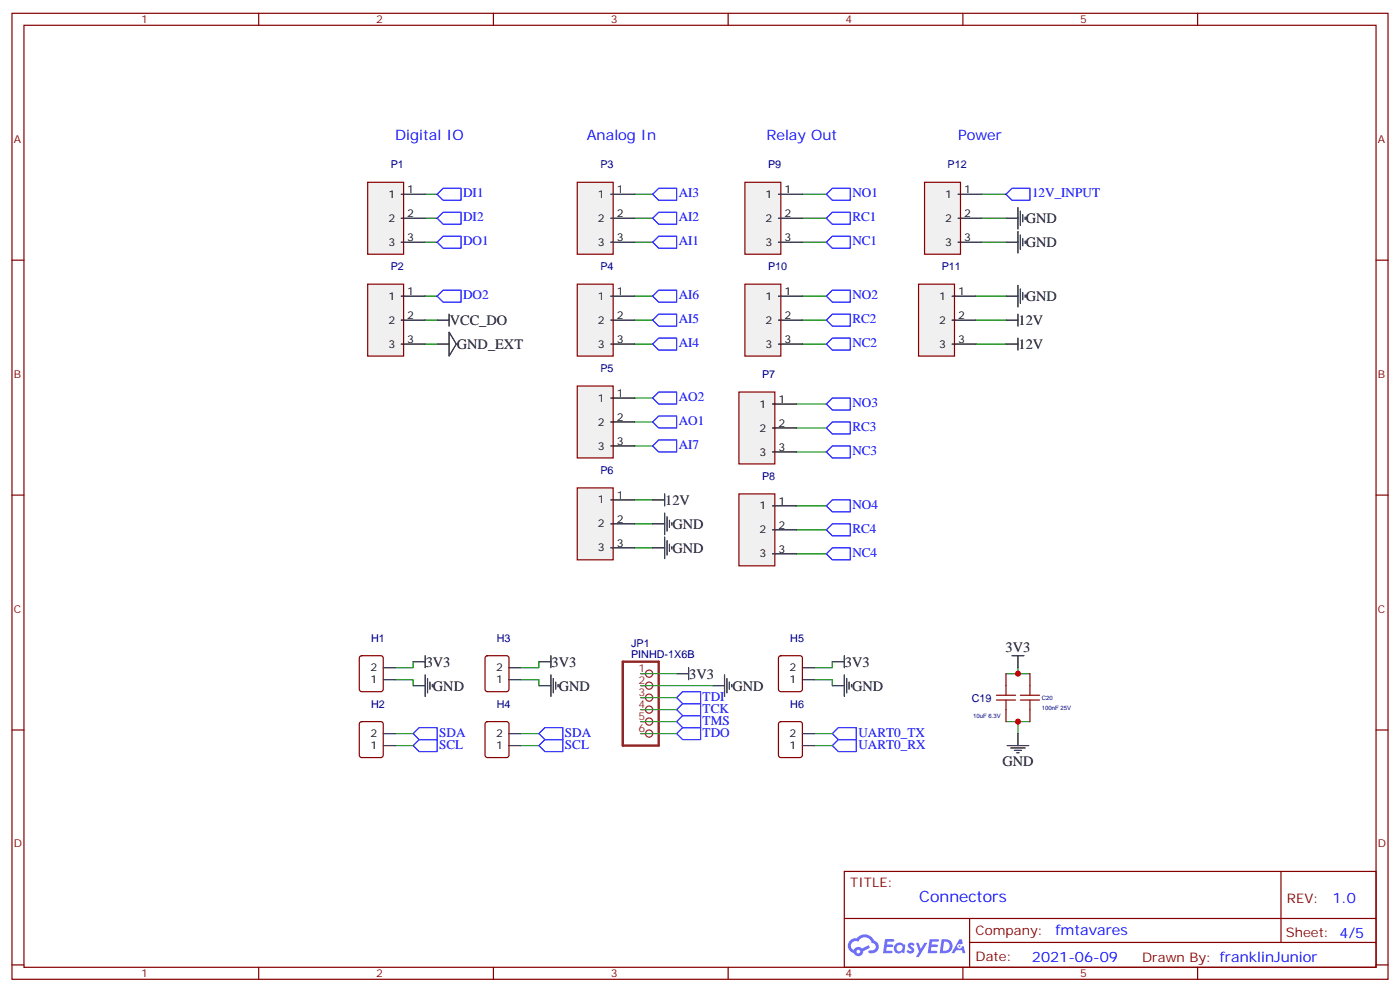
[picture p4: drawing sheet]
<svg xmlns="http://www.w3.org/2000/svg" width="412mm" height="292mm" viewBox="0 0 412 292" stroke-linecap="round" stroke-linejoin="round" font-family="sans-serif">
<g fill="none" stroke="#870000" stroke-width=".35">
<path d="M3.5 3.9h405.4v284.4h-405.4zM7.1 7.4h398.2v277.3h-398.2zM76.2 3.9v3.5M145.3 3.9v3.5M214.5 3.9v3.5M283.6 3.9v3.5M352.8 3.9v3.5M3.5 76.6h3.6M405.3 76.6h3.6M3.5 145.7h3.6M405.3 145.7h3.6M3.5 214.9h3.6"/>
<path d="M405.3 214.9h3.6M248.7 256.5h156.6v28.2h-156.6zM377.3 256.5v20.9M248.7 270.4h156.5M285.6 277.4h119.6M285.6 270.4v14.1M3.5 284h3.6M76.2 284.7v3.6M145.3 284.7v3.6M214.5 284.7v3.6M283.6 284.7v3.6M352.8 284.7v3.6"/>
<path d="M405.3 284h3.6"/>
</g>
<g fill="#5487ff">
<path d="M267.7 277.7a1.22 1.22 0 0 1 1.7 .2l-.4 .6a.47 .47 0 0 0-.3-.4 .47 .47 0 0 0-.5 .2l.1 .2a1.14 1.14 0 0 1 .8 1.8 1.14 1.14 0 0 1-1.9 0l-.2-.2 .5-.6 .7 .5a.29 .29 0 0 0 .3-.3 .29 .29 0 0 0-.2-.3 1.04 1.04 0 0 1-.6-1.7z"/>
<path d="M260.7 276.4h2.4l.3 .2-.2 .5-1.8 .1-.1 .8h1.5l.3 .4-.3 .4h-1.6l-.2 1.1h1.7l.2 .3-.2 .3-2.6 .1z"/>
<path d="M273.8 276.4h2.4l.3 .2-.1 .5-1.8 .1-.2 .8h1.6l.3 .4-.4 .4h-1.6l-.1 1.1h1.7l.2 .3-.2 .3-2.6 .1z"/>
<path d="M282.6 276.4h.7l.3 1.3-.6 .3a.69 .69 0 0 0-1 .3 .69 .69 0 0 0 .4 .9 .69 .69 0 0 0 .9-.6l.5-.2 .6 2.2h-.8l-.2-.9h-1.8l-.5 .9h-.8z"/>
<path d="M269.8 277.5h.8l.6 1.8 1.1-1.8h.9l-2.6 4.2h-.8l.9-1.5z"/>
<path d="M277.4 276.4l-.6 4.2h1.3a2.11 2.11 0 0 0 2.5-2.1 2.11 2.11 0 0 0-2.5-2.1zM278.1 277.2a1.39 1.39 0 0 1 1.7 1.4 1.39 1.39 0 0 1-1.8 1.3h-.3z"/>
<path d="M263.7 278.1a1.54 1.54 0 0 0-.1 2.1 1.54 1.54 0 0 0 2.2 .1l.6 .3 .3-2.3-.2-.3h-.4a1.49 1.49 0 0 0-2.4 .1zM264 279.1a.94 .94 0 0 1 1.8 0 .94 .94 0 0 1-1.8 0z"/>
<path d="M250.4 276.8a2.18 2.18 0 0 0 1.1 3.7 1.44 1.44 0 0 0 1.6 .9 1.44 1.44 0 0 0 1.2-1.4l2-1-.5-.8-1.9 1a1.47 1.47 0 0 0-2.4 .4 1.39 1.39 0 0 1-.7-1.9 1.39 1.39 0 0 1 2-.5 2.12 2.12 0 0 1 2.2-1.3 2.12 2.12 0 0 1 1.9 1.7 1.14 1.14 0 0 1 1.1 1.4 1.14 1.14 0 0 1-1.7 .7 .43 .43 0 0 0-.5 .4 .43 .43 0 0 0 .4 .5 1.98 1.98 0 0 0 2.5-1.2 1.98 1.98 0 0 0-1.2-2.6 3.1 3.1 0 0 0-5.3-.6l-.9 .1zM252.3 280.1a.55 .55 0 0 1 1.1 0 .55 .55 0 0 1-1.1 0z"/>
<circle cx="282.6" cy="278.5" r=".26"/>
</g>
<g fill="none" stroke="#008700" stroke-width=".35">
<path d="M187 57.2h5.3M236.4 57.2h7M289.3 57.2h7M187 71.3h5.3M236.4 71.3h7M289.3 71.3h7M289.3 64.2h7M187 87.2h5.3M236.4 87.2h7M287.5 87.2h8.8M287.5 94.2h8.8M187 117.2h5.3"/>
<path d="M187 101.3h5.3M234.6 118.9h8.8M236.4 101.3h7M287.5 101.3h8.8M187 131.3h5.3M234.6 133h8.8M234.6 148.9h8.8M234.6 163h8.8M121.7 194.8v1.7h-5.3M158.7 194.8v1.7h-5.2M245.2 194.8v1.7h-5.3M296.3 198.3h7.1"/>
<path d="M299.9 196.5v1.8M116.4 200.1h5.3v1.7M116.4 219.5h5.3M116.4 215.9h5.3M153.5 200.1h5.2v1.7M153.5 219.5h5.2M153.5 215.9h5.2M239.9 200.1h5.3v1.7M239.9 219.5h5.3M239.9 215.9h5.3M296.3 212.4h7.1M299.9 212.4v3.5"/>
</g>
<g fill="none" stroke="#000" stroke-width=".35">
<path d="M296.3 71.3h3.6M296.3 64.2h3.6M299.9 61.1v6.3M299.9 68.1v6.4M300.6 62.1v4.3M300.6 69.2v4.2M301.3 63.2v2.1M301.3 70.2v2.2M302 63.9v.7M302 70.9v.7M296.3 94.2h3.6M296.3 87.2h3.6"/>
<path d="M299.9 84v6.3M299.9 92.5v3.5M299.9 99.5v3.5M300.6 85.1v4.2M301.3 86.1v2.1M302 86.8v.7M296.3 101.3h3.6M112.9 196.5h3.5M121.7 194.8h3.5M125.2 193v3.5M125.2 198.6v6.4M125.9 199.7v4.2"/>
<path d="M149.9 196.5h3.6M158.7 194.8h3.6M162.3 193v3.5M162.3 198.6v6.4M163 199.7v4.2M199.3 198.3h3.5M202.8 196.5v3.6M213.4 198.6v6.4M214.1 199.7v4.2M236.4 196.5h3.5M245.2 194.8h3.5M248.7 193v3.5"/>
<path d="M248.7 198.6v6.4M249.4 199.7v4.2M298.1 193h3.5M299.9 193v3.5M112.9 219.5h3.5M112.9 215.9h3.5M112.9 200.1h3.5M121.7 201.8h3.5M126.6 200.8v2.1M127.4 201.5v.7M149.9 219.5h3.6M149.9 215.9h3.6"/>
<path d="M149.9 200.1h3.6M158.7 201.8h3.6M163.7 200.8v2.1M164.4 201.5v.7M209.9 201.8h3.5M214.8 200.8v2.1M215.5 201.5v.7M236.4 219.5h3.5M236.4 215.9h3.5M236.4 200.1h3.5M245.2 201.8h3.5M250.1 200.8v2.1"/>
<path d="M250.8 201.5v.7M296.7 219.5h6.3M299.9 215.9v3.6M297.7 220.2h4.3M298.8 220.9h2.1M299.5 221.6h.7"/>
</g>
<path d="M293.5 206.1h5.7M293.5 204.6h5.7M296.3 201.8v2.8M296.3 206.1v2.8M300.6 206.1h5.6M300.6 204.6h5.6M303.4 201.8v2.8M303.4 206.1v2.8" fill="none" stroke="#a10000" stroke-width=".35"/>
<path d="M106.1 193.2l.4-.2h5.7l.6 .4 .1 9.5-.5 .6-5.9 .1-.6-.5-.1-9.4zM143.1 193.2l.5-.2h5.6l.7 .4v9.5l-.4 .6-5.9 .1-.7-.5v-9.4zM229.5 193.2l.5-.2h5.7l.6 .4 .1 9.5-.5 .6-5.9 .1-.6-.5-.1-9.4zM296.3 198.3v3.5M303.4 198.3v3.5M106.1 212.6l.4-.2h5.7l.6 .4 .1 9.5-.5 .6-5.9 .1-.6-.5-.1-9.4zM143.1 212.6l.5-.2h5.6l.7 .4v9.5l-.4 .6-5.9 .1-.7-.5v-9.4zM229.5 212.6l.5-.2h5.7l.6 .4 .1 9.5-.5 .6-5.9 .1-.6-.5-.1-9.4zM296.3 208.9v3.5M303.4 208.9v3.5" fill="none" stroke="#870000" stroke-width=".35"/>
<path d="M296.3 57.2l1.8-1.8h5.3v3.5h-5.3zM121.7 219.5l1.8-1.8h5.3v3.5h-5.3zM121.7 215.9l1.8-1.7h5.3v3.5h-5.3zM158.7 215.9l1.8-1.7h5.3v3.5h-5.3zM158.7 219.5l1.8-1.8h5.3v3.5h-5.3zM199.3 215.9l1.8-1.7h5.3v3.5h-5.3zM199.3 212.4l1.8-1.8h5.3v3.6h-5.3zM199.3 208.9l1.8-1.8h5.3v3.5h-5.3zM199.3 205.4l1.8-1.8h5.3v3.5h-5.3zM245.2 219.5l1.7-1.8h5.3v3.5h-5.3zM245.2 215.9l1.7-1.7h5.3v3.5h-5.3z" fill="none" stroke="#00f" stroke-width=".35"/>
<path d="M270.6 83.6h10.6v21.2h-10.6z" fill="#f0f0f0" stroke="#870000" stroke-width=".35"/>
<path d="M280.5 87.2h7M280.5 94.2h7M280.5 101.3h7" fill="none" stroke="#000" stroke-width=".35"/>
<path d="M272.3 53.7h10.6v21.1h-10.6z" fill="#f0f0f0" stroke="#870000" stroke-width=".35"/>
<path d="M282.2 57.2h7.1M282.2 64.2h7.1M282.2 71.3h7.1" fill="none" stroke="#000" stroke-width=".35"/>
<path d="M236.4 64.2h7M236.4 94.2h7M234.6 126h8.8M234.6 156h8.8" fill="none" stroke="#008700" stroke-width=".35"/>
<path d="M243.4 57.2l1.8-1.8h5.3v3.5h-5.3zM243.4 64.2l1.8-1.7h5.3v3.5h-5.3zM243.4 71.3l1.8-1.8h5.3v3.6h-5.3zM243.4 87.2l1.8-1.8h5.3v3.5h-5.3zM243.4 94.2l1.8-1.7h5.3v3.5h-5.3zM243.4 118.9l1.8-1.7h5.3v3.5h-5.3zM243.4 101.3l1.8-1.8h5.3v3.5h-5.3zM243.4 126l1.8-1.8h5.3v3.5h-5.3zM243.4 133l1.8-1.7h5.3v3.5h-5.3zM243.4 148.9l1.8-1.8h5.3v3.6h-5.3zM243.4 156l1.8-1.8h5.3v3.5h-5.3zM243.4 163l1.8-1.7h5.3v3.5h-5.3z" fill="none" stroke="#00f" stroke-width=".35"/>
<path d="M217.7 145.4h10.5v21.1h-10.5z" fill="#f0f0f0" stroke="#870000" stroke-width=".35"/>
<path d="M227.5 148.9h7.1M227.5 156h7.1M227.5 163h7.1" fill="none" stroke="#000" stroke-width=".35"/>
<path d="M217.7 115.4h10.5v21.2h-10.5z" fill="#f0f0f0" stroke="#870000" stroke-width=".35"/>
<path d="M227.5 118.9h7.1M227.5 126h7.1M227.5 133h7.1" fill="none" stroke="#000" stroke-width=".35"/>
<path d="M219.4 83.6h10.6v21.2h-10.6z" fill="#f0f0f0" stroke="#870000" stroke-width=".35"/>
<path d="M229.3 87.2h7.1M229.3 94.2h7.1M229.3 101.3h7.1" fill="none" stroke="#000" stroke-width=".35"/>
<path d="M219.4 53.7h10.6v21.1h-10.6z" fill="#f0f0f0" stroke="#870000" stroke-width=".35"/>
<g fill="none" stroke="#000" stroke-width=".35">
<path d="M229.3 57.2h7.1M229.3 64.2h7.1M229.3 71.3h7.1M192.3 154.2h3.5M192.3 147.1h3.5M195.8 145.4v3.5M195.8 151v6.4M195.8 158.1v6.3M196.5 152.1v4.2M196.5 159.1v4.3M197.2 153.1v2.2M197.9 153.8v.8"/>
<path d="M192.3 161.3h3.5M197.2 160.2v2.1M197.9 160.9v.7"/>
</g>
<path d="M187 64.2h5.3M187 94.2h5.3M187 124.2h5.3M187 154.2h5.3M187 147.1h5.3M187 161.3h5.3" fill="none" stroke="#008700" stroke-width=".35"/>
<path d="M192.3 87.2l1.7-1.8h5.3v3.5h-5.3zM192.3 94.2l1.7-1.7h5.3v3.5h-5.3zM192.3 117.2l1.7-1.8h5.3v3.5h-5.3zM192.3 101.3l1.7-1.8h5.3v3.5h-5.3zM192.3 124.2l1.7-1.8h5.3v3.6h-5.3zM192.3 131.3l1.7-1.8h5.3v3.5h-5.3z" fill="none" stroke="#00f" stroke-width=".35"/>
<path d="M170 143.6h10.6v21.2h-10.6z" fill="#f0f0f0" stroke="#870000" stroke-width=".35"/>
<path d="M179.9 147.1h7.1M179.9 154.2h7.1M179.9 161.3h7.1" fill="none" stroke="#000" stroke-width=".35"/>
<path d="M170 113.6h10.6v21.2h-10.6z" fill="#f0f0f0" stroke="#870000" stroke-width=".35"/>
<path d="M179.9 117.2h7.1M179.9 124.2h7.1M179.9 131.3h7.1" fill="none" stroke="#000" stroke-width=".35"/>
<path d="M170 83.6h10.6v21.2h-10.6z" fill="#f0f0f0" stroke="#870000" stroke-width=".35"/>
<path d="M179.9 87.2h7.1M179.9 94.2h7.1M179.9 101.3h7.1" fill="none" stroke="#000" stroke-width=".35"/>
<path d="M192.3 57.2l1.7-1.8h5.3v3.5h-5.3zM192.3 64.2l1.7-1.7h5.3v3.5h-5.3zM192.3 71.3l1.7-1.8h5.3v3.6h-5.3z" fill="none" stroke="#00f" stroke-width=".35"/>
<path d="M170 53.7h10.6v21.1h-10.6z" fill="#f0f0f0" stroke="#870000" stroke-width=".35"/>
<path d="M179.9 57.2h7.1M179.9 64.2h7.1M179.9 71.3h7.1M128.8 94.2h3.5M132.3 97.8l2.1 3.5-2.1 3.5zM132.3 92.5v3.5M128.8 101.3h3.5" fill="none" stroke="#000" stroke-width=".35"/>
<path d="M125.2 57.2h3.6M125.2 71.3h3.6M125.2 64.2h3.6M125.2 94.2h3.6M125.2 87.2h3.6M125.2 101.3h3.6" fill="none" stroke="#008700" stroke-width=".35"/>
<path d="M128.8 57.2l1.7-1.8h5.3v3.5h-5.3zM128.8 71.3l1.7-1.8h5.3v3.6h-5.3zM128.8 64.2l1.7-1.7h5.3v3.5h-5.3zM128.8 87.2l1.7-1.8h5.3v3.5h-5.3z" fill="none" stroke="#00f" stroke-width=".35"/>
<path d="M108.3 83.6h10.6v21.2h-10.6z" fill="#f0f0f0" stroke="#870000" stroke-width=".35"/>
<path d="M118.2 87.2h7M118.2 94.2h7M118.2 101.3h7" fill="none" stroke="#000" stroke-width=".35"/>
<path d="M108.3 53.7h10.6v21.1h-10.6z" fill="#f0f0f0" stroke="#870000" stroke-width=".35"/>
<path d="M118.2 57.2h7M118.2 64.2h7M118.2 71.3h7" fill="none" stroke="#000" stroke-width=".35"/>
<path d="M183.4 194.8h10.6v24.7h-10.6z" fill="none" stroke="#8c2424" stroke-width=".71"/>
<g fill="none" stroke="#8c2424" stroke-width=".35">
<path d="M188.7 198.3h1.4M188.7 201.8h1.4M188.7 205.4h1.4M188.7 208.9h1.4M188.7 212.4h1.4M188.7 215.9h1.4"/>
<circle cx="191.2" cy="198.3" r="1.06"/>
<circle cx="191.2" cy="201.8" r="1.06"/>
<circle cx="191.2" cy="205.4" r="1.06"/>
<circle cx="191.2" cy="212.4" r="1.06"/>
<circle cx="191.2" cy="215.9" r="1.06"/>
<circle cx="191.2" cy="208.9" r="1.06"/>
</g>
<path d="M188.7 198.3h10.6M188.7 215.9h10.6M188.7 212.4h10.6M188.7 208.9h10.6M188.7 205.4h10.6M188.7 201.8h21.2" fill="none" stroke="#4aa64a" stroke-width=".35"/>
<g fill="#c00">
<circle cx="299.9" cy="212.4" r=".88"/>
<circle cx="299.9" cy="198.3" r=".88"/>
</g>
<text font-size="4.6" fill="#00f" x="270.8" y="265.5">Connectors</text>
<g font-size="4.2" fill="#00f">
<text x="116.4" y="41.3">Digital IO</text>
<text x="172.9" y="41.3">Analog In</text>
<text x="225.8" y="41.3">Relay Out</text>
<text x="282.2" y="41.3">Power</text>
<text x="392.5" y="265.8">1.0</text>
<text x="310.9" y="275.3">fmtavares</text>
<text x="304" y="283.1">2021-06-09</text>
</g>
<g font-size="4.2">
<text x="302.2" y="65.7">GND</text>
<text x="302.2" y="72.8">GND</text>
<text x="302.2" y="88.7">GND</text>
<text x="132.5" y="95.7">VCC_DO</text>
<text x="300" y="95.7">12V</text>
<text x="134.6" y="102.8">GND_EXT</text>
<text x="300" y="102.8">12V</text>
<text x="196" y="148.6">12V</text>
<text x="198.1" y="155.7">GND</text>
<text x="198.1" y="162.7">GND</text>
<text x="296.2" y="192">3V3</text>
<text x="125.4" y="196.3">3V3</text>
<text x="162.5" y="196.3">3V3</text>
<text x="248.9" y="196.3">3V3</text>
<text x="127.5" y="203.3">GND</text>
<text x="164.6" y="203.3">GND</text>
<text x="203" y="199.8">3V3</text>
<text x="215.7" y="203.3">GND</text>
<text x="251" y="203.3">GND</text>
<text x="295.3" y="225.5">GND</text>
</g>
<g font-size="3.9" fill="#00f">
<text x="136.4" y="58">DI1</text>
<text x="199.9" y="58">AI3</text>
<text x="251.1" y="58">NO1</text>
<text x="304" y="58">12V_INPUT</text>
<text x="136.4" y="65.1">DI2</text>
<text x="199.9" y="65.1">AI2</text>
<text x="251.1" y="65.1">RC1</text>
<text x="136.4" y="72.2">DO1</text>
<text x="199.9" y="72.2">AI1</text>
<text x="251.1" y="72.2">NC1</text>
<text x="136.4" y="88">DO2</text>
<text x="199.9" y="88">AI6</text>
<text x="251.1" y="88">NO2</text>
<text x="199.9" y="95.1">AI5</text>
<text x="251.1" y="95.1">RC2</text>
<text x="199.9" y="102.1">AI4</text>
<text x="251.1" y="102.1">NC2</text>
<text x="199.9" y="118">AO2</text>
<text x="251.1" y="119.8">NO3</text>
<text x="199.9" y="125.1">AO1</text>
<text x="251.1" y="126.8">RC3</text>
<text x="199.9" y="132.1">AI7</text>
<text x="251.1" y="133.9">NC3</text>
<text x="251.1" y="149.8">NO4</text>
<text x="251.1" y="156.8">RC4</text>
<text x="251.1" y="163.9">NC4</text>
<text x="207" y="209.7">TCK</text>
<text x="207" y="206.2">TDI</text>
<text x="207" y="213.3">TMS</text>
<text x="129.4" y="220.3">SCL</text>
<text x="129.4" y="216.8">SDA</text>
<text x="166.4" y="216.8">SDA</text>
<text x="166.4" y="220.3">SCL</text>
<text x="207" y="216.8">TDO</text>
<text x="252.8" y="220.3">UART0_RX</text>
<text x="252.8" y="216.8">UART0_TX</text>
</g>
<g font-size="3.9" fill="#800">
<text x="250.5" y="261.1">TITLE:</text>
<text x="379.1" y="265.8">REV:</text>
<text x="287.4" y="275.3">Company:</text>
<text x="378.7" y="275.9">Sheet: 4/5</text>
<text x="287.4" y="283">Date:</text>
<text x="336.4" y="283.1">Drawn By: franklinJunior</text>
</g>
<g font-size="3.2" fill="#800">
<text x="41.6" y="6.9">1</text>
<text x="110.8" y="6.9">2</text>
<text x="179.9" y="6.9">3</text>
<text x="249.1" y="6.9">4</text>
<text x="318.2" y="6.9">5</text>
<text x="4.1" y="42">A</text>
<text x="405.9" y="42">A</text>
<text x="4.1" y="111.2">B</text>
<text x="405.9" y="111.2">B</text>
<text x="4.1" y="180.3">C</text>
<text x="405.9" y="180.3">C</text>
<text x="4.1" y="249.4">D</text>
<text x="405.9" y="249.4">D</text>
<text x="41.6" y="287.7">1</text>
<text x="110.8" y="287.7">2</text>
<text x="179.9" y="287.7">3</text>
<text x="249.1" y="287.7">4</text>
<text x="318.2" y="287.7">5</text>
</g>
<g font-size="3.2" fill="#000080">
<text x="115.1" y="49.5">P1</text>
<text x="176.8" y="49.5">P3</text>
<text x="226.2" y="49.5">P9</text>
<text x="279.2" y="49.5">P12</text>
<text x="115.1" y="79.5">P2</text>
<text x="176.8" y="79.5">P4</text>
<text x="226.2" y="79.5">P10</text>
<text x="277.4" y="79.5">P11</text>
<text x="176.8" y="109.4">P5</text>
<text x="224.5" y="111.2">P7</text>
<text x="176.8" y="139.4">P6</text>
<text x="224.5" y="141.2">P8</text>
<text x="109.3" y="188.9">H1</text>
<text x="146.3" y="188.9">H3</text>
<text x="185.9" y="190.6">JP1</text>
<text x="232.8" y="188.9">H5</text>
<text x="185.9" y="193.7">PINHD-1X6B</text>
<text x="109.3" y="208.3">H2</text>
<text x="146.3" y="208.3">H4</text>
<text x="232.8" y="208.3">H6</text>
<text x="286.3" y="206.5">C19</text>
</g>
<g font-size="3.2">
<text x="114.4" y="58.2">1</text>
<text x="119.9" y="56.8">1</text>
<text x="176.1" y="58.2">1</text>
<text x="181.7" y="56.8">1</text>
<text x="225.5" y="58.2">1</text>
<text x="231.1" y="56.8">1</text>
<text x="278.4" y="58.2">1</text>
<text x="284" y="56.8">1</text>
<text x="114.4" y="65.3">2</text>
<text x="119.9" y="63.9">2</text>
<text x="176.1" y="65.3">2</text>
<text x="181.7" y="63.9">2</text>
<text x="225.5" y="65.3">2</text>
<text x="231.1" y="63.9">2</text>
<text x="278.4" y="65.3">2</text>
<text x="284" y="63.9">2</text>
<text x="119.9" y="70.9">3</text>
<text x="181.7" y="70.9">3</text>
<text x="231.1" y="70.9">3</text>
<text x="284" y="70.9">3</text>
<text x="114.4" y="72.4">3</text>
<text x="176.1" y="72.4">3</text>
<text x="225.5" y="72.4">3</text>
<text x="278.4" y="72.4">3</text>
<text x="114.4" y="88.2">1</text>
<text x="119.9" y="86.8">1</text>
<text x="176.1" y="88.2">1</text>
<text x="181.7" y="86.8">1</text>
<text x="225.5" y="88.2">1</text>
<text x="231.1" y="86.8">1</text>
<text x="276.7" y="88.2">1</text>
<text x="282.2" y="86.8">1</text>
<text x="114.4" y="95.3">2</text>
<text x="119.9" y="93.9">2</text>
<text x="176.1" y="95.3">2</text>
<text x="181.7" y="93.9">2</text>
<text x="225.5" y="95.3">2</text>
<text x="231.1" y="93.9">2</text>
<text x="276.7" y="95.3">2</text>
<text x="282.2" y="93.9">2</text>
<text x="119.9" y="100.9">3</text>
<text x="181.7" y="100.9">3</text>
<text x="231.1" y="100.9">3</text>
<text x="282.2" y="100.9">3</text>
<text x="114.4" y="102.3">3</text>
<text x="176.1" y="102.3">3</text>
<text x="225.5" y="102.3">3</text>
<text x="276.7" y="102.3">3</text>
<text x="176.1" y="118.2">1</text>
<text x="181.7" y="116.8">1</text>
<text x="223.8" y="120">1</text>
<text x="229.3" y="118.6">1</text>
<text x="176.1" y="125.3">2</text>
<text x="181.7" y="123.9">2</text>
<text x="229.3" y="125.6">2</text>
<text x="181.7" y="130.9">3</text>
<text x="223.8" y="127">2</text>
<text x="176.1" y="132.3">3</text>
<text x="223.8" y="134.1">3</text>
<text x="229.3" y="132.7">3</text>
<text x="176.1" y="148.2">1</text>
<text x="181.7" y="146.8">1</text>
<text x="223.8" y="150">1</text>
<text x="229.3" y="148.6">1</text>
<text x="176.1" y="155.3">2</text>
<text x="181.7" y="153.8">2</text>
<text x="229.3" y="155.6">2</text>
<text x="181.7" y="160.9">3</text>
<text x="223.8" y="157">2</text>
<text x="176.1" y="162.3">3</text>
<text x="223.8" y="164.1">3</text>
<text x="229.3" y="162.7">3</text>
<text x="109.1" y="197.6">2</text>
<text x="146.2" y="197.6">2</text>
<text x="232.6" y="197.6">2</text>
<text x="109.1" y="201.1">1</text>
<text x="146.2" y="201.1">1</text>
<text x="232.6" y="201.1">1</text>
<text x="109.1" y="220.5">1</text>
<text x="109.1" y="217">2</text>
<text x="146.2" y="220.5">1</text>
<text x="146.2" y="217">2</text>
<text x="232.6" y="220.5">1</text>
<text x="232.6" y="217">2</text>
</g>
<g font-size="3.2" fill="#8d2323">
<text x="188.1" y="197.9">1</text>
<text x="188.1" y="201.5">2</text>
<text x="188.1" y="205">3</text>
<text x="188.1" y="208.5">4</text>
<text x="188.1" y="212.1">5</text>
<text x="188.1" y="215.6">6</text>
</g>
<g font-size="1.8" fill="#000080">
<text x="306.9" y="208.9">100nF 25V</text>
<text x="306.9" y="206">C20</text>
<text x="286.7" y="211.3">10uF 6.3V</text>
</g>
</svg>
